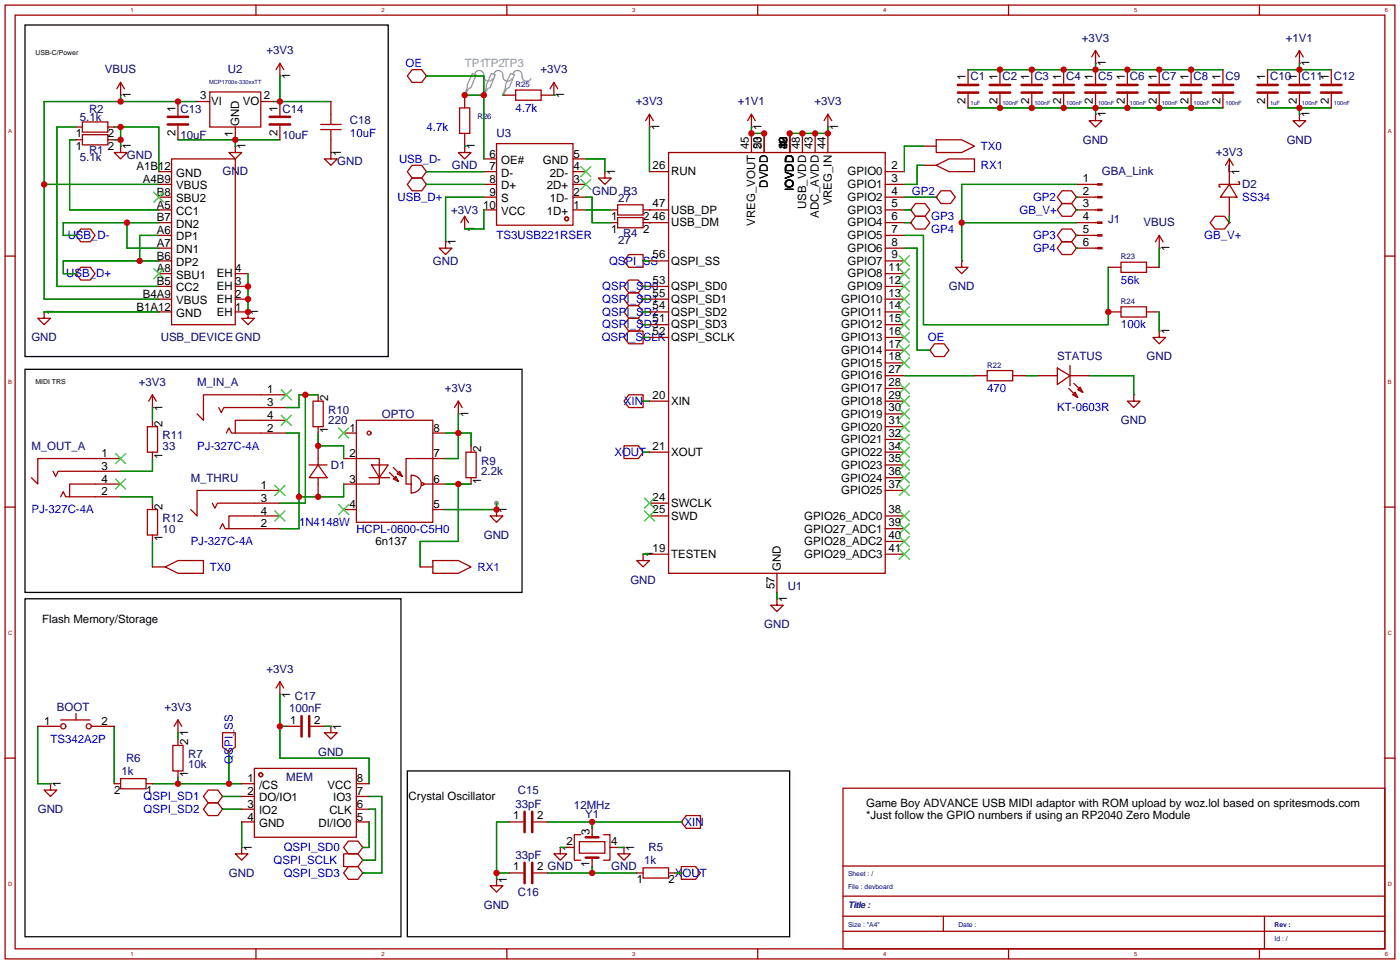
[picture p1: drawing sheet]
<svg xmlns="http://www.w3.org/2000/svg" width="279mm" height="192mm" viewBox="0 0 279 192" stroke-linecap="round" stroke-linejoin="round" font-family="sans-serif">
<circle cx="99" cy="100.2" r=".51" fill="#999"/>
<g fill="none" stroke="#a10000" stroke-width=".25">
<path d="M1 1h277v190h-277zM3 3h273v186h-273zM24 19h.1M24 16.4l-.7 1.3M24 16.4l.8 1.3M24 16.4v2.6M41.8 18.3h10.2v7h-10.2zM51 1v2M55.8 15.1h.1M55.8 12.6v2.5M55.8 12.6l-.8 1.3M55.8 12.6l.7 1.3"/>
<path d="M82.1 13.9h1.9l1 1.2-1 1.3h-1.9l-.9-1.3zM85 15.1h.1M92.6 19v2.5M100.2 19h2.6M101 1v2M102.8 17.9h5.1v2.1h-5.1zM107.9 19h2.5M110.4 19h.1M110.4 16.4l-.8 1.3M110.4 16.4l.8 1.3M110.4 16.4v2.6M151 1v2"/>
<path d="M192.9 13.9v2.8M192.9 18.7v2.8M199.3 13.9v2.8M199.3 18.7v2.8M201 1v2M205.6 13.9v2.8M205.6 18.7v2.8M212 13.9v2.8M212 18.7v2.8M218.3 12.6h.1M218.3 10.1l-.7 1.2M218.3 10.1l.8 1.2"/>
<path d="M218.3 10.1v2.5M218.3 13.9v2.8M218.3 18.7v2.8M224.7 13.9v2.8M224.7 18.7v2.8M231 13.9v2.8M231 18.7v2.8M237.4 13.9v2.8M237.4 18.7v2.8M243.7 13.9v2.8M243.7 18.7v2.8M251 1v2"/>
<path d="M252.6 13.9v2.8M252.6 18.7v2.8M259 12.6h.1M259 10.1l-.8 1.2M259 10.1l.7 1.2M259 10.1v2.5M259 13.9v2.8M259 18.7v2.8M265.3 13.9v2.8M265.3 18.7v2.8M15.1 27.8h1.3M15.1 25.3h1.3"/>
<path d="M16.4 26.8h5.1v2.1h-5.1zM16.4 24.3h5.1v2h-5.1zM21.5 27.8h1.3M21.5 25.3h1.3M24 29.1h.1M24 29.1v1.3h1.3l-1.3 1.3-1.2-1.3h1.2M31.7 34.2h2.5M31.7 36.7h2.5M31.7 39.3h2.5M34.2 31.7h12.7v33h-12.7zM35.5 20.2v2.8M35.5 25.1v2.7"/>
<path d="M39.3 20.2h2.5M46.9 29.1h.1M46.9 29.1v1.3h1.3l-1.3 1.3-1.3-1.3h1.3M46.9 25.3v2.5M52 20.2h2.5M55.8 20.2v2.8M55.8 25.1v2.7M63.9 24.8h4.1M63.9 25.8h4.1M65.9 30.4h.1M65.9 30.4v1.3h1.3l-1.3 1.2-1.2-1.2h1.2M65.9 20.2v4.6"/>
<path d="M65.9 25.8v4.6M82.1 32.9h1.9l1 1.3-1 1.3h-1.9l-.9-1.3zM82.1 35.5h1.9l1 1.2-1 1.3h-1.9l-.9-1.3zM85 34.2h.1M85 36.7h.1M91.6 21.5h2v5.1h-2zM92.6 29.1h.1M92.6 29.1v1.3h1.3l-1.3 1.3-1.3-1.3h1.3M92.6 26.6v2.5M96.4 34.2h2.6M96.4 36.7h2.6M96.4 39.3h2.6"/>
<path d="M96.4 31.7h2.6M99 28.6h15.2v16.3h-15.2zM114.2 34.2h2.5M114.2 36.7h2.5M114.2 39.3h2.5M114.2 31.7h2.5M120.6 34.2h.1M120.6 34.2v1.3h1.2l-1.2 1.2-1.3-1.2h1.3M129.4 25.3h.1M129.4 22.8l-.7 1.2M129.4 22.8l.8 1.2M129.4 22.8v2.5"/>
<path d="M129.4 34.2h3.9M133.3 30.4h43.1v83.8h-43.1zM149.8 25.3h.1M149.8 22.8l-.8 1.2M149.8 22.8l.7 1.2M149.8 22.8v2.5M149.8 26.6v3.8M152.3 26.6v3.8M157.4 26.6v3.8M159.9 26.6v3.8M162.5 26.6v3.8M165 25.3h.1"/>
<path d="M165 22.8l-.8 1.2M165 22.8l.8 1.2M165 22.8v2.5M165 26.6v3.8M176.4 34.2h3.8M176.4 36.7h3.8M176.4 39.3h3.8M184.1 32.9h2.5M184.1 29.1h2.5M186.6 32.9l2.5-1.2h5.1v2.5h-5.1zM186.6 27.8h5.1l2.5 1.3-2.5 1.3h-5.1zM186.6 39.3h.1"/>
<path d="M187.5 38h2l.9 1.3-.9 1.2h-2l-.9-1.2zM211.7 38h1.9l.9 1.3-.9 1.2h-1.9l-1-1.2zM214.5 39.3h.1M214.5 36.7h4.3M214.5 39.3h4.3M218.3 22.8h.1M218.3 22.8v1.2h1.3l-1.3 1.3-1.2-1.3h1.2M218.8 39.1h.8v.3h-.8zM218.8 36.6h.8v.3h-.8zM245 34.2h.1M245 36.7l1.5 2.6h-3.3zM245 36.7h-2v.5h.2"/>
<path d="M245 31.7l-.7 1.2M245 31.7l.8 1.2M245 31.7v5M245 39.3v3.8M246.8 36.2h.2v.5h-2M259 22.8h.1M259 22.8v1.2h1.3l-1.3 1.3-1.3-1.3h1.3M1 51h2M15.1 46.9h.1M15.1 54.5h.1M16.1 45.6h1.9l1 1.3-1 1.3h-1.9l-1-1.3zM16.1 53.2h1.9l1 1.3-1 1.3h-1.9l-1-1.3z"/>
<path d="M31.7 41.8h2.5M31.7 44.4h2.5M31.7 46.9h2.5M31.7 49.4h2.5M31.7 52h2.5M31.7 54.5h2.5M31.7 57.1h2.5M31.7 59.6h2.5M46.9 54.5h2.5M46.9 57.1h2.5M46.9 59.6h2.5M88.8 48.2h.1"/>
<path d="M88.8 48.2v1.2h1.3l-1.3 1.3-1.3-1.3h1.3M92.6 45.6h.1M92.6 43.1l-.7 1.3M92.6 43.1l.8 1.3M92.6 43.1v2.5M96.4 41.8h2.6M114.2 41.8h2.5M121.8 41.8h1.3M121.8 44.4h1.3M123.1 40.8h5.1v2h-5.1zM123.1 43.3h5.1v2.1h-5.1zM125.3 58.3h1.9l1 1.3-1 1.3h-1.9l-.9-1.3z"/>
<path d="M125.3 55.8h1.9l1 1.3-1 1.2h-1.9l-.9-1.2zM125.3 50.7h2.9v2.5h-2.9l-.9-1.2zM128.2 59.6h.1M128.2 57.1h.1M128.2 52h.1M128.2 41.8h5.1M128.2 44.4h5.1M129.4 52h3.9M129.4 57.1h3.9M129.4 59.6h3.9M176.4 41.8h3.8M176.4 44.4h3.8"/>
<path d="M176.4 46.9h3.8M176.4 49.4h3.8M176.4 52h3.8M176.4 54.5h3.8M176.4 57.1h3.8M176.4 59.6h3.8M181.5 41.8h.1M181.5 44.4h.1M182.5 40.5h1.9l.9 1.3-.9 1.3h-1.9l-1-1.3zM182.5 43.1h1.9l.9 1.3-.9 1.2h-1.9l-1-1.2zM191.7 52h.1M191.7 52v1.2h1.2l-1.2 1.3-1.3-1.3h1.3"/>
<path d="M211.7 45.6h1.9l.9 1.3-.9 1.3h-1.9l-1-1.3zM211.7 48.2h1.9l.9 1.2-.9 1.3h-1.9l-1-1.3zM211.7 40.5h1.9l.9 1.3-.9 1.3h-1.9l-1-1.3zM214.5 46.9h.1M214.5 49.4h.1M214.5 41.8h.1M214.5 41.8h4.3M214.5 44.4h4.3M214.5 46.9h4.3M214.5 49.4h4.3M218.8 49.3h.8v.3h-.8zM218.8 46.8h.8v.2h-.8z"/>
<path d="M218.8 44.2h.8v.3h-.8zM218.8 41.7h.8v.2h-.8zM220.9 53.2h2.5M223.4 52.2h5.1v2.1h-5.1zM228.5 53.2h2.5M231 49.4h.1M231 46.9v2.5M231 46.9l-.7 1.3M231 46.9l.8 1.3M242.2 43.1h1.9l.9 1.3-.9 1.2h-1.9l-1-1.2zM245 44.4h.1M276 51h2"/>
<path d="M8.8 62.1h.1M8.8 62.1v1.3h1.3l-1.3 1.3-1.3-1.3h1.3M30.4 78.6l-.8 1.3M30.4 78.6l.7 1.3M30.4 78.6v2.6M31.7 62.1h2.5M46.9 62.1h2.5M49.4 62.1h.1M49.4 62.1v1.3h1.3l-1.3 1.3-1.2-1.3h1.2M57.1 78.6h-16.6v5.1l-1.2-1.2M62.4 79.9h2v5.1h-2zM63.4 78.6v1.3"/>
<path d="M91.3 79.9l-.7 1.3M91.3 79.9l.8 1.3M91.3 79.9v2.6M125.3 65.9h2.9v2.6h-2.9l-.9-1.3zM125.3 78.6h2.9v2.6h-2.9l-.9-1.3zM125.3 60.9h1.9l1 1.2-1 1.3h-1.9l-.9-1.3zM125.3 63.4h1.9l1 1.3-1 1.2h-1.9l-.9-1.2zM128.2 67.2h.1M128.2 79.9h.1M128.2 62.1h.1M128.2 64.7h.1M129.4 62.1h3.9"/>
<path d="M129.4 64.7h3.9M129.4 67.2h3.9M129.4 79.9h3.9M176.4 62.1h3.8M176.4 64.7h3.8M176.4 67.2h3.8M176.4 79.9h3.8M176.4 69.8h3.8M176.4 72.3h3.8M176.4 74.8h3.8M176.4 77.4h3.8M185.3 69.8h.1"/>
<path d="M186.3 68.5h1.9l.9 1.3-.9 1.2h-1.9l-1-1.2zM194.2 74.8h2.6M196.8 73.8h5v2.1h-5zM201.8 74.8h2.6M206.9 74.8h3.8M210.7 73.3l2.6 1.5-2.6 1.8zM213 77.4l1.8 1.8M213.3 74.8h3.8M213.3 72.8v4.1M213.8 78.6l.5-.5 .5 1.1zM214 76.4l1.8 1.7M214.8 77.6l.5-.5 .5 1z"/>
<path d="M220.9 62.1h2.5M223.4 61.1h5.1v2.1h-5.1zM226 78.6h.1M226 78.6v1.3h1.2l-1.2 1.3-1.3-1.3h1.3M228.5 62.1h2.5M231 65.9h.1M231 65.9v1.3h1.3l-1.3 1.3-1.2-1.3h1.2M10.6 93.9l.5 1 .5-1h12.4M12.1 99l.5-1.1 .5 1.1h10.9M24 91.3h-16.5v5.1l-1.2-1.2M24 96.4h-10.1v2.6M29.4 85h2v5.1h-2z"/>
<path d="M30.4 81.2h.1M30.4 83.7v1.3M30.4 90.1v1.2M43.6 81.2l.5 1 .5-1h12.5M45.1 86.3l.5-1.1 .5 1.1h11M55.8 97.7h-16.5v5.1l-1.3-1.3M57.1 83.7h-10.2v2.6M61.6 92.6h3.6M63.4 92.6l1.8 2.6h-3.6zM63.4 85v1.3M63.4 88.8v3.8M63.4 95.2v3.8"/>
<path d="M68.5 91.3h7.1v5.1h-7.1M68.5 86.3h2.5M71 83.7h15.3v20.3h-15.3zM73.6 95.2h4M74.1 92.6h3.3l-1.8 2.6zM77.6 94.1l1.8 1.8M78.4 95.4l.5-.5 .5 1zM78.4 93.1l1.8 1.8M79.2 94.4l.5-.5 .5 1zM81.9 94.6a1.79 1.79 0 0 1 2.1 1.8 1.79 1.79 0 0 1-2 1.8zM84.5 96.4h4.3M86.3 86.3h2.5"/>
<path d="M88.8 91.3h-7.9v5.1h1M91.3 82.5h.1M92.9 90.1h2v5.1h-2zM93.9 88.8v1.3M93.9 95.2v1.2M124.4 88.8h2.8l1 1.3-1 1.2h-2.8zM128.2 90.1h.1M129.4 90.1h3.9M176.4 95.2h3.8M176.4 90.1h3.8M176.4 82.5h3.8M176.4 85h3.8"/>
<path d="M176.4 87.5h3.8M176.4 92.6h3.8M176.4 97.7h3.8M1 101h2M29.4 101.5h2v5.1h-2zM30.4 100.2v1.3M30.4 106.6v1.3M30.4 112.9h2.5M32.9 112.9l2.6-1.2h5v2.5h-5zM42.3 100.2l.5 1.1 .5-1.1h12.5M43.8 105.3l.6-1 .5 1h10.9M55.8 102.8h-10.2v2.5"/>
<path d="M68.5 101.5h2.5M83.7 112.9h2.6M86.3 111.7h5l2.6 1.2-2.6 1.3h-5zM86.3 101.5h2.5M99 101.5h.1M99 101.5v1.3h1.2l-1.2 1.2-1.3-1.2h1.3M128.2 110.4h.1M128.2 110.4v1.3h1.2l-1.2 1.2-1.3-1.2h1.3M129.4 100.2h3.9M129.4 102.8h3.9M129.4 110.4h3.9M154.8 119.3h.1"/>
<path d="M154.8 119.3v1.3h1.3l-1.3 1.2-1.2-1.2h1.2M154.8 114.2v3.8M176.4 102.8h3.8M176.4 110.4h3.8M176.4 105.3h3.8M176.4 107.9h3.8M276 101h2M55.8 138.3h.1M55.8 135.8l-.8 1.3M55.8 135.8l.7 1.3M55.8 135.8v2.5M1 151h2"/>
<path d="M7.5 144.7h4.6M10.1 156.1h.1M10.1 156.1v1.3h1.2l-1.2 1.3-1.3-1.3h1.3M12.1 143.4h5.8M15.1 142.1v1.3M18.2 144.7h4.6M22.8 156.1h1.2M24 155.1h5.1v2h-5.1zM29.1 156.1h1.3M34.4 148.5h2.1v5.1h-2.1zM35.5 146h.1M35.5 143.4l-.8 1.3"/>
<path d="M35.5 143.4l.7 1.3M35.5 143.4v2.6M35.5 147.2v1.3M35.5 153.6v1.2M41.5 157.4h1.9l1 1.3-1 1.2h-1.9l-1-1.2zM41.5 159.9h1.9l1 1.3-1 1.3h-1.9l-1-1.3zM44.4 158.7h.1M44.4 146h2.5v2.8l-1.3 1-1.2-1zM45.6 149.8h.1M48.2 156.1h2.5M48.2 158.7h2.5M50.7 153.1h20.3v13.7h-20.3z"/>
<path d="M57.1 144.7h2.8M61.9 144.7h2.8M65.9 144.7h.1M65.9 144.7v1.3h1.3l-1.3 1.2-1.2-1.2h1.2M71 156.1h2.6M71 158.7h2.6M168 157h108v32h-108zM276 151h2M44.4 161.2h.1M48.2 168.8h.1M48.2 168.8v1.3h1.2l-1.2 1.3-1.3-1.3h1.3M48.2 161.2h2.5"/>
<path d="M48.2 163.7h2.5M68.5 170.1h2.8l1 1.3-1 1.2h-2.8zM69.4 167.5h1.9l1 1.3-1 1.3h-1.9l-.9-1.3zM69.4 172.6h1.9l1 1.3-1 1.3h-1.9l-.9-1.3zM71 161.2h2.6M71 163.7h2.6M72.3 168.8h.1M72.3 171.4h.1M72.3 173.9h.1M99 175.2h.1M99 175.2v1.2h1.2l-1.2 1.3-1.3-1.3h1.3M101.5 163.7h2.8"/>
<path d="M101.5 173.9h2.8M106.3 163.7h2.8M106.3 173.9h2.8M111.7 168.8h.1M111.7 168.8v1.3h1.2l-1.2 1.3-1.3-1.3h1.3M112.9 168.8h1.6M115.5 167.7h5.1v2.3h-5.1zM115.7 166.3h-1.2v5.1h1.2M118 165v1.8M118 170.8v1.8M120.3 166.3h1.3v5.1h-1.3M121.6 168.8h1.5"/>
<path d="M124.4 168.8h.1M124.4 168.8v1.3h1.2l-1.2 1.3-1.3-1.3h1.3M126.9 173.9h1.3M128.2 172.9h5.1v2h-5.1zM133.3 173.9h1.2M135.8 172.6h2.9l.9 1.3-.9 1.3h-2.9zM135.8 173.9h.1M135.8 163.7h.1M136.7 162.5h2.9v2.5h-2.9l-.9-1.3zM168 178.5h108M168 172.5h108M51 189v2"/>
<path d="M101 189v2M151 189v2M168 185.5h108M168 182.5h108M188 182.5v3M201 189v2M251 189v2M252 182.5v6.5"/>
<circle cx="112.9" cy="43.6" r=".38"/>
<circle cx="73.6" cy="86.3" r=".38"/>
<circle cx="84.2" cy="96.4" r=".25"/>
<circle cx="12.6" cy="144.7" r=".51"/>
<circle cx="17.7" cy="144.7" r=".51"/>
<circle cx="52" cy="154.3" r=".38"/>
</g>
<path d="M5 5h72.4v66h-72.4zM5 73.6h99v44.4h-99zM5 119.3h74.9v67.3h-74.9zM81.2 153.6h76.2v33h-76.2z" fill="none" stroke="#000" stroke-width=".25"/>
<g fill="none" stroke="#008700" stroke-width=".25">
<path d="M24 19v1.2M55.8 15.1v5.1M85 15.1h11.4v16.6M92.6 19h3.8M100.2 19h.1M110.4 19h.1M192.9 13.9h50.8M218.3 12.6v1.3M252.6 13.9h12.7M259 12.6v1.3M8.8 36.7h22.9M15.1 25.3h-3.8v31.8h20.4"/>
<path d="M15.1 27.8h-1.2v14h17.8M22.8 25.3h8.9v8.9M22.8 27.8h1.2M24 25.3v3.8M35.5 27.8h20.3M39.3 20.2h-30.5v39.4h22.9M46.9 27.8v1.3M54.5 20.2h11.4M65.9 30.4h.1M85 36.7h11.4M85 34.2h11.4M92.6 29.1h.1"/>
<path d="M96.4 39.3h-7.6v8.9M116.7 39.3h1.3v5.1h3.8M116.7 31.7h3.9v2.5M129.4 25.3v8.9M149.8 25.3v1.3h2.5M165 25.3v1.3h-7.6M180.2 39.3h6.4M184.1 32.9h-1.3v3.8h-2.6M184.1 29.1h-3.9v5.1M192.9 21.5h50.8M214.5 39.3h.1M214.5 36.7h-22.8v15.3"/>
<path d="M218.3 21.5v1.3M245 32.9v1.3M252.6 21.5h12.7M259 21.5v1.3M25.3 44.4v5h6.4M31.7 44.4h-19.1v2.5h2.5M31.7 52h-19.1v2.5h2.5M31.7 46.9h-3.9v5.1M49.4 54.5v7.6M96.4 41.8v3.8h-3.8M116.7 41.8h5.1M128.2 59.6h1.2"/>
<path d="M128.2 52h1.2M128.2 57.1h1.2M129.4 41.8h.1M129.4 44.4h.1M180.2 44.4h1.3M180.2 49.4h2.6v20.4h2.5M180.2 46.9h3.9v17.8h36.8v-11.5M180.2 41.8h1.3M191.7 44.4h22.8M214.5 46.9h.1M214.5 49.4h.1M214.5 41.8h.1"/>
<path d="M231 49.4v3.8M245 43.1v1.3M8.8 62.1h22.9M60.9 78.6v21.6h-5.1M63.4 78.6h-3.8v2.6h-2.5M128.2 62.1h1.2M128.2 64.7h1.2M128.2 79.9h1.2M128.2 67.2h1.2M180.2 74.8h14M204.4 74.8h2.5M217.1 74.8h8.9v3.8"/>
<path d="M231 62.1v3.8M24 99h6.4v1.2M30.4 81.2v2.5M30.4 91.3v2.6h-6.4M57.1 86.3h2.5v19h-3.8M63.4 86.3v2.5h5.1v2.5M68.5 96.4v2.6h-8.9M88.8 96.4h5.1M88.8 86.3h5.1v2.5M91.3 82.5v8.8h-2.5M91.3 96.4v11.5h-7.6v5M128.2 90.1h1.2"/>
<path d="M30.4 107.9v5M99 100.2v1.3h-10.2M128.2 110.4h1.2M154.8 118v1.3M55.8 138.3v12.7h17.8v5.1M7.5 144.7v11.4h2.6M22.8 144.7v11.4M30.4 156.1h17.8M35.5 146v1.2M35.5 154.8v1.3M44.4 158.7h3.8M45.6 149.8v6.3"/>
<path d="M55.8 144.7h1.3M64.7 144.7h1.2M73.6 158.7h2.5v15.2h-3.8M44.4 161.2h3.8M48.2 163.7v5.1M73.6 163.7v5.1h-1.3M73.6 161.2h1.2v10.2h-2.5M99 173.9h2.5M101.5 163.7h-2.5v11.5M109.1 163.7h26.7M109.1 173.9h17.8M111.7 168.8h1.2"/>
<path d="M118 163.7v1.3M118 172.6v1.3M123.1 168.8h1.3M134.5 173.9h1.3"/>
</g>
<g fill="none" stroke="#3c3" stroke-width=".25">
<path d="M30.6 38.3l2.1 2M32.7 38.3l-2.1 2M115.7 35.7l2.1 2.1M115.7 33.2l2.1 2M117.8 35.7l-2.1 2.1M117.8 33.2l-2.1 2M30.6 53.5l2.1 2M32.7 53.5l-2.1 2M179.2 51l2.1 2M179.2 53.5l2.1 2M179.2 56l2.1 2.1M179.2 58.6l2.1 2"/>
<path d="M181.3 51l-2.1 2M181.3 53.5l-2.1 2M181.3 56l-2.1 2.1M181.3 58.6l-2.1 2M56 77.6l2.1 2.1M58.1 77.6l-2.1 2.1M179.2 61.1l2.1 2.1M179.2 63.7l2.1 2M179.2 66.2l2.1 2M179.2 68.7l2.1 2.1M179.2 71.3l2.1 2M179.2 76.4l2.1 2"/>
<path d="M179.2 78.9l2.1 2M181.3 61.1l-2.1 2.1M181.3 63.7l-2.1 2M181.3 66.2l-2.1 2M181.3 68.7l-2.1 2.1M181.3 71.3l-2.1 2M181.3 76.4l-2.1 2M181.3 78.9l-2.1 2M23 90.3l2.1 2.1M23 95.4l2.1 2M25.1 90.3l-2.1 2.1M25.1 95.4l-2.1 2"/>
<path d="M54.8 96.7l2 2M56 82.7l2.1 2M56.8 96.7l-2 2M58.1 82.7l-2.1 2M67.5 85.2l2 2.1M69.5 85.2l-2 2.1M128.4 99.2l2.1 2.1M130.5 99.2l-2.1 2.1M179.2 81.4l2.1 2.1M179.2 84l2.1 2M179.2 86.5l2.1 2.1M179.2 89.1l2.1 2"/>
<path d="M179.2 91.6l2.1 2M179.2 94.1l2.1 2.1M179.2 96.7l2.1 2M181.3 81.4l-2.1 2.1M181.3 84l-2.1 2M181.3 86.5l-2.1 2.1M181.3 89.1l-2.1 2M181.3 91.6l-2.1 2M181.3 94.1l-2.1 2.1M181.3 96.7l-2.1 2M54.8 101.8l2 2M56.8 101.8l-2 2"/>
<path d="M67.5 100.5l2 2M69.5 100.5l-2 2M128.4 101.8l2.1 2M130.5 101.8l-2.1 2M179.2 101.8l2.1 2M179.2 104.3l2.1 2M179.2 106.8l2.1 2.1M179.2 109.4l2.1 2M181.3 101.8l-2.1 2M181.3 104.3l-2.1 2M181.3 106.8l-2.1 2.1M181.3 109.4l-2.1 2"/>
</g>
<g fill="none" stroke="#a10000" stroke-width=".51">
<path d="M190.9 16.9h4.1M190.9 18.4h4.1M197.3 16.9h4M197.3 18.4h4M203.6 16.9h4.1M203.6 18.4h4.1M210 16.9h4M210 18.4h4M216.3 16.9h4.1M216.3 18.4h4.1M222.7 16.9h4M222.7 18.4h4"/>
<path d="M229 16.9h4.1M229 18.4h4.1M235.4 16.9h4M235.4 18.4h4M241.7 16.9h4.1M241.7 18.4h4.1M250.6 16.9h4.1M250.6 18.4h4.1M257 16.9h4M257 18.4h4M263.3 16.9h4.1M263.3 18.4h4.1"/>
<path d="M33.4 23.3h4.1M33.4 24.8h4.1M53.8 23.3h4M53.8 24.8h4M60.1 142.7v4M61.6 142.7v4M104.6 161.7v4.1M104.6 171.9v4M106.1 161.7v4.1M106.1 171.9v4M116.7 170.8h2.6M116.7 166.8h2.6"/>
</g>
<path d="M92.6 18.7v.3M94.1 14.6l.8 .3-1 2.5-.5 .3-.8 1.3 .5-1.6v-.5zM94.6 14.6a.93 .93 0 0 1 1.2-.5 .93 .93 0 0 1 .6 1 .94 .94 0 0 0 .7 1 .94 .94 0 0 0 1.1-.4M96.4 18.7v.3M98 14.6l.7 .3-1 2.5-.5 .3-.8 1.3 .5-1.6v-.5zM98.5 14.6a.93 .93 0 0 1 1.1-.5 .93 .93 0 0 1 .6 1 .94 .94 0 0 0 .7 1 .94 .94 0 0 0 1.1-.4M100.2 18.7v.3M101.8 14.6l.7 .3-1 2.5-.5 .3-.8 1.3 .5-1.6v-.5zM102.3 14.6a.93 .93 0 0 1 1.1-.5 .93 .93 0 0 1 .6 1 .94 .94 0 0 0 .7 1 .94 .94 0 0 0 1.1-.4" fill="none" stroke="#999" stroke-width=".25"/>
<g fill="#c00">
<circle cx="25.3" cy="44.4" r=".63"/>
<circle cx="199.3" cy="13.9" r=".63"/>
<circle cx="205.6" cy="13.9" r=".63"/>
<circle cx="212" cy="13.9" r=".63"/>
<circle cx="224.7" cy="13.9" r=".63"/>
<circle cx="231" cy="13.9" r=".63"/>
<circle cx="237.4" cy="13.9" r=".63"/>
<circle cx="218.3" cy="13.9" r=".63"/>
<circle cx="99" cy="173.9" r=".63"/>
<circle cx="237.4" cy="21.5" r=".63"/>
<circle cx="224.7" cy="21.5" r=".63"/>
<circle cx="231" cy="21.5" r=".63"/>
<circle cx="218.3" cy="21.5" r=".63"/>
<circle cx="212" cy="21.5" r=".63"/>
<circle cx="199.3" cy="21.5" r=".63"/>
<circle cx="205.6" cy="21.5" r=".63"/>
<circle cx="259" cy="21.5" r=".63"/>
<circle cx="24" cy="25.3" r=".63"/>
<circle cx="24" cy="27.8" r=".63"/>
<circle cx="165" cy="26.6" r=".63"/>
<circle cx="157.4" cy="26.6" r=".63"/>
<circle cx="159.9" cy="26.6" r=".63"/>
<circle cx="162.5" cy="26.6" r=".63"/>
<circle cx="118" cy="173.9" r=".63"/>
<circle cx="118" cy="163.7" r=".63"/>
<circle cx="35.5" cy="156.1" r=".63"/>
<circle cx="45.6" cy="156.1" r=".63"/>
<circle cx="55.8" cy="20.2" r=".63"/>
<circle cx="35.5" cy="20.2" r=".63"/>
<circle cx="24" cy="20.2" r=".63"/>
<circle cx="8.8" cy="36.7" r=".63"/>
<circle cx="27.8" cy="52" r=".63"/>
<circle cx="55.8" cy="144.7" r=".63"/>
<circle cx="259" cy="13.9" r=".63"/>
<circle cx="149.8" cy="26.6" r=".63"/>
<circle cx="152.3" cy="26.6" r=".63"/>
<circle cx="46.9" cy="27.8" r=".63"/>
<circle cx="99" cy="101.5" r=".63"/>
<circle cx="91.3" cy="96.4" r=".63"/>
<circle cx="91.3" cy="86.3" r=".63"/>
<circle cx="63.4" cy="88.8" r=".63"/>
<circle cx="60.9" cy="78.6" r=".63"/>
<circle cx="59.6" cy="99" r=".63"/>
<circle cx="63.4" cy="99" r=".63"/>
<circle cx="49.4" cy="62.1" r=".63"/>
<circle cx="49.4" cy="59.6" r=".63"/>
<circle cx="49.4" cy="57.1" r=".63"/>
<circle cx="220.9" cy="62.1" r=".63"/>
<circle cx="96.4" cy="19" r=".63"/>
<circle cx="92.6" cy="19" r=".63"/>
<circle cx="191.7" cy="44.4" r=".63"/>
</g>
<g font-size="2.3" fill="#000080">
<text x="53.1" y="10.8">+3V3</text>
<text x="215.6" y="8.3">+3V3</text>
<text x="256.3" y="8.3">+1V1</text>
<text x="20.9" y="14.6">VBUS</text>
<text x="45.4" y="14.6">U2</text>
<text x="107.7" y="14.6">+3V3</text>
<text x="193.5" y="15.9">C1</text>
<text x="199.8" y="15.9">C2</text>
<text x="206.2" y="15.9">C3</text>
<text x="212.5" y="15.9">C4</text>
<text x="218.9" y="15.9">C5</text>
<text x="225.2" y="15.9">C6</text>
<text x="231.6" y="15.9">C7</text>
<text x="237.9" y="15.9">C8</text>
<text x="244.3" y="15.9">C9</text>
<text x="253.1" y="15.9">C10</text>
<text x="259.5" y="15.9">C11</text>
<text x="265.8" y="15.9">C12</text>
<text x="17.7" y="22.5">R2</text>
<text x="36" y="22.5">C13</text>
<text x="56.3" y="22.5">C14</text>
<text x="126.7" y="21">+3V3</text>
<text x="147.1" y="21">+1V1</text>
<text x="162.3" y="21">+3V3</text>
<text x="15.9" y="24">5.1k</text>
<text x="36" y="27.6">10uF</text>
<text x="56.3" y="27.6">10uF</text>
<text x="69.8" y="24.8">C18</text>
<text x="99" y="27.3">U3</text>
<text x="215.8" y="28.6">GND</text>
<text x="256.4" y="28.6">GND</text>
<text x="15.9" y="32.2">5.1k</text>
<text x="17.7" y="30.6">R1</text>
<text x="25.3" y="31.7">GND</text>
<text x="44.4" y="35">GND</text>
<text x="67.2" y="32.9">GND</text>
<text x="90.1" y="33.7">GND</text>
<text x="219.6" y="35">GBA_Link</text>
<text x="242.3" y="31.1">+3V3</text>
<text x="118" y="38.8">GND R3</text>
<text x="123.2" y="40.3">27</text>
<text x="247.6" y="37.5">D2</text>
<text x="89.9" y="42.6">+3V3</text>
<text x="124.2" y="47.1">R4</text>
<text x="220.9" y="44.5">J1</text>
<text x="227.9" y="45.1">VBUS</text>
<text x="86.3" y="52.7">GND</text>
<text x="123.2" y="48.7">27</text>
<text x="189.1" y="57.8">GND</text>
<text x="6.3" y="68">GND</text>
<text x="32" y="68">USB_DEVICEGND</text>
<text x="210.7" y="71.8">STATUS</text>
<text x="228.5" y="71.8">GND</text>
<text x="27.7" y="76.9">+3V3</text>
<text x="39.3" y="76.9">M_IN_A</text>
<text x="65.4" y="82.5">R10</text>
<text x="76.1" y="83.2">OPTO</text>
<text x="88.6" y="78.1">+3V3</text>
<text x="6.3" y="89.6">M_OUT_A</text>
<text x="32.4" y="87.5">R11</text>
<text x="32.4" y="89.6">33</text>
<text x="65.4" y="84.5">220</text>
<text x="223.4" y="84.5">GND</text>
<text x="38" y="95.9">M_THRU</text>
<text x="65.9" y="93.4">D1</text>
<text x="95.9" y="92.6">R9</text>
<text x="95.9" y="94.6">2.2k</text>
<text x="32.4" y="104">R12</text>
<text x="32.4" y="106.1">10</text>
<text x="96.4" y="107.3">GND</text>
<text x="125.6" y="116.2">GND</text>
<text x="157" y="117.5">U1</text>
<text x="152.3" y="125.1">GND</text>
<text x="53.1" y="134">+3V3</text>
<text x="11.3" y="141.6">BOOT</text>
<text x="32.8" y="141.6">+3V3</text>
<text x="57.6" y="141.9">100nF</text>
<text x="58.8" y="139.4">C17</text>
<text x="24.2" y="154.3">1k</text>
<text x="25.1" y="151.8">R6</text>
<text x="37.5" y="151">R7</text>
<text x="37.5" y="153.1">10k</text>
<text x="57.1" y="155.6">MEM</text>
<text x="63.4" y="150.5">GND</text>
<text x="7.5" y="162">GND</text>
<text x="102.7" y="160.9">33pF</text>
<text x="103.2" y="158.1">C15</text>
<text x="114.4" y="161.2">12MHz</text>
<text x="116.6" y="163">Y1</text>
<text x="102.7" y="171.1">33pF</text>
<text x="121.8" y="173.4">GND</text>
<text x="128.4" y="172.1">1k</text>
<text x="129.3" y="169.6">R5</text>
<text x="45.6" y="174.7">GND</text>
<text x="103.2" y="178.5">C16</text>
<text x="96.4" y="181">GND</text>
</g>
<g font-size="2.3">
<text x="57.8" y="15.8" transform="rotate(-90 57.8 15.8)">1</text>
<text x="192.4" y="15.9" transform="rotate(-90 192.4 15.9)">1</text>
<text x="198.8" y="15.9" transform="rotate(-90 198.8 15.9)">1</text>
<text x="205.1" y="15.9" transform="rotate(-90 205.1 15.9)">1</text>
<text x="211.5" y="15.9" transform="rotate(-90 211.5 15.9)">1</text>
<text x="217.8" y="15.9" transform="rotate(-90 217.8 15.9)">1</text>
<text x="220.4" y="13.2" transform="rotate(-90 220.4 13.2)">1</text>
<text x="224.2" y="15.9" transform="rotate(-90 224.2 15.9)">1</text>
<text x="230.5" y="15.9" transform="rotate(-90 230.5 15.9)">1</text>
<text x="236.9" y="15.9" transform="rotate(-90 236.9 15.9)">1</text>
<text x="243.2" y="15.9" transform="rotate(-90 243.2 15.9)">1</text>
<text x="252.1" y="15.9" transform="rotate(-90 252.1 15.9)">1</text>
<text x="258.5" y="15.9" transform="rotate(-90 258.5 15.9)">1</text>
<text x="261" y="13.2" transform="rotate(-90 261 13.2)">1</text>
<text x="264.8" y="15.9" transform="rotate(-90 264.8 15.9)">1</text>
<text x="26.1" y="19.6" transform="rotate(-90 26.1 19.6)">1</text>
<text x="35" y="22.3" transform="rotate(-90 35 22.3)">1</text>
<text x="39.9" y="19.7">3</text>
<text x="42.1" y="21">VI</text>
<text x="48.4" y="21">VO</text>
<text x="52.6" y="19.7">2</text>
<text x="55.3" y="22.3" transform="rotate(-90 55.3 22.3)">1</text>
<text x="112.4" y="19.6" transform="rotate(-90 112.4 19.6)">1</text>
<text x="192.4" y="20.7" transform="rotate(-90 192.4 20.7)">2</text>
<text x="198.8" y="20.7" transform="rotate(-90 198.8 20.7)">2</text>
<text x="205.1" y="20.7" transform="rotate(-90 205.1 20.7)">2</text>
<text x="211.5" y="20.7" transform="rotate(-90 211.5 20.7)">2</text>
<text x="217.8" y="20.7" transform="rotate(-90 217.8 20.7)">2</text>
<text x="220.4" y="23.4" transform="rotate(-90 220.4 23.4)">1</text>
<text x="224.2" y="20.7" transform="rotate(-90 224.2 20.7)">2</text>
<text x="230.5" y="20.7" transform="rotate(-90 230.5 20.7)">2</text>
<text x="236.9" y="20.7" transform="rotate(-90 236.9 20.7)">2</text>
<text x="243.2" y="20.7" transform="rotate(-90 243.2 20.7)">2</text>
<text x="252.1" y="20.7" transform="rotate(-90 252.1 20.7)">2</text>
<text x="258.5" y="20.7" transform="rotate(-90 258.5 20.7)">2</text>
<text x="261" y="23.4" transform="rotate(-90 261 23.4)">1</text>
<text x="264.8" y="20.7" transform="rotate(-90 264.8 20.7)">2</text>
<text x="15.1" y="29.9">1</text>
<text x="15.1" y="27.3">1</text>
<text x="21.5" y="29.9">2</text>
<text x="21.5" y="27.3">2</text>
<text x="26.1" y="29.7" transform="rotate(-90 26.1 29.7)">1</text>
<text x="35" y="27.1" transform="rotate(-90 35 27.1)">2</text>
<text x="46.4" y="27.2" transform="rotate(-90 46.4 27.2)">1</text>
<text x="47.7" y="25.1" transform="rotate(-90 47.7 25.1)">GND</text>
<text x="48.9" y="29.7" transform="rotate(-90 48.9 29.7)">1</text>
<text x="55.3" y="27.1" transform="rotate(-90 55.3 27.1)">2</text>
<text x="94.6" y="29.7" transform="rotate(-90 94.6 29.7)">1</text>
<text x="131.5" y="25.9" transform="rotate(-90 131.5 25.9)">1</text>
<text x="149.3" y="29.7" transform="rotate(-90 149.3 29.7)">45</text>
<text x="151.8" y="29.7" transform="rotate(-90 151.8 29.7)">23</text>
<text x="151.8" y="29.7" transform="rotate(-90 151.8 29.7)">50</text>
<text x="151.8" y="25.9" transform="rotate(-90 151.8 25.9)">1</text>
<text x="156.9" y="29.7" transform="rotate(-90 156.9 29.7)">10</text>
<text x="156.9" y="29.7" transform="rotate(-90 156.9 29.7)">22</text>
<text x="156.9" y="29.7" transform="rotate(-90 156.9 29.7)">33</text>
<text x="156.9" y="29.7" transform="rotate(-90 156.9 29.7)">419</text>
<text x="159.4" y="29.7" transform="rotate(-90 159.4 29.7)">48</text>
<text x="162" y="29.7" transform="rotate(-90 162 29.7)">43</text>
<text x="164.5" y="29.7" transform="rotate(-90 164.5 29.7)">44</text>
<text x="167" y="25.9" transform="rotate(-90 167 25.9)">1</text>
<text x="27.2" y="33.9">A1B12</text>
<text x="35.1" y="35.2">GND</text>
<text x="68" y="31" transform="rotate(-90 68 31)">1</text>
<text x="97.6" y="31.4">6</text>
<text x="97.6" y="33.9">7</text>
<text x="99.9" y="32.6">OE#</text>
<text x="99.9" y="35.2">D-</text>
<text x="108.2" y="32.6">GND</text>
<text x="109.6" y="35.2">2D-</text>
<text x="114.3" y="33.9">4</text>
<text x="114.3" y="31.4">5</text>
<text x="122.6" y="34.8" transform="rotate(-90 122.6 34.8)">1</text>
<text x="130.1" y="33.7">26</text>
<text x="133.8" y="35">RUN</text>
<text x="168.9" y="35">GPIO0</text>
<text x="177.7" y="33.7">2</text>
<text x="247" y="34.8" transform="rotate(-90 247 34.8)">1</text>
<text x="28.5" y="36.5">A4B9</text>
<text x="31.3" y="39">B8</text>
<text x="31.3" y="41.5">A5</text>
<text x="35.1" y="37.7">VBUS</text>
<text x="35.1" y="40.3">SBU2</text>
<text x="96.3" y="41.5">10</text>
<text x="97.6" y="36.5">8</text>
<text x="97.6" y="39">9</text>
<text x="99.9" y="37.7">D+</text>
<text x="99.9" y="40.3">S</text>
<text x="109" y="37.7">2D+</text>
<text x="109.6" y="40.3">1D-</text>
<text x="114.3" y="41.5">1</text>
<text x="114.3" y="39">2</text>
<text x="114.3" y="36.5">3</text>
<text x="130.1" y="41.3">47</text>
<text x="153.1" y="37.4" transform="rotate(-90 153.1 37.4)">DVDD</text>
<text x="158.1" y="38.1" transform="rotate(-90 158.1 38.1)">IOVDD</text>
<text x="160.7" y="41.7" transform="rotate(-90 160.7 41.7)">USB_VDD</text>
<text x="165.8" y="40.9" transform="rotate(-90 165.8 40.9)">VREG_IN</text>
<text x="168.9" y="37.5">GPIO1</text>
<text x="168.9" y="40">GPIO2</text>
<text x="177.7" y="36.2">3</text>
<text x="177.7" y="38.8">4</text>
<text x="177.7" y="41.3">5</text>
<text x="215.8" y="36.2">1</text>
<text x="215.8" y="38.8">2</text>
<text x="215.8" y="41.3">3</text>
<text x="31.3" y="44.1">B7</text>
<text x="31.3" y="46.6">A6</text>
<text x="35.1" y="42.8">CC1</text>
<text x="35.1" y="45.3">DN2</text>
<text x="35.1" y="47.9">DP1</text>
<text x="94.6" y="46.3" transform="rotate(-90 94.6 46.3)">1</text>
<text x="99.9" y="42.8">VCC</text>
<text x="109" y="42.8">1D+</text>
<text x="121.8" y="43.8">1</text>
<text x="121.8" y="46.4">1</text>
<text x="128.2" y="43.8">2</text>
<text x="128.2" y="46.4">2</text>
<text x="130.1" y="43.8">46</text>
<text x="133.8" y="42.6">USB_DP</text>
<text x="133.8" y="45.1">USB_DM</text>
<text x="150.5" y="45" transform="rotate(-90 150.5 45)">VREG_VOUT</text>
<text x="163.2" y="43.3" transform="rotate(-90 163.2 43.3)">ADC_AVDD</text>
<text x="168.9" y="42.6">GPIO3</text>
<text x="168.9" y="45.1">GPIO4</text>
<text x="168.9" y="47.7">GPIO5</text>
<text x="177.7" y="43.8">6</text>
<text x="177.7" y="46.4">7</text>
<text x="215.8" y="43.8">4</text>
<text x="215.8" y="46.4">5</text>
<text x="31.3" y="49.2">A7</text>
<text x="31.3" y="51.7">B6</text>
<text x="35.1" y="50.4">DN1</text>
<text x="35.1" y="53">DP2</text>
<text x="90.8" y="48.8" transform="rotate(-90 90.8 48.8)">1</text>
<text x="130.1" y="51.5">56</text>
<text x="133.8" y="52.7">QSPI_SS</text>
<text x="168.9" y="50.2">GPIO6</text>
<text x="168.9" y="52.7">GPIO7</text>
<text x="177.7" y="48.9">8</text>
<text x="177.7" y="51.5">9</text>
<text x="215.8" y="48.9">6</text>
<text x="233.1" y="50.1" transform="rotate(-90 233.1 50.1)">1</text>
<text x="28.5" y="59.3">B4A9</text>
<text x="31.3" y="54.2">A8</text>
<text x="31.3" y="56.8">B5</text>
<text x="35.1" y="55.5">SBU1</text>
<text x="35.1" y="58">CC2</text>
<text x="43.2" y="55.3">EH</text>
<text x="43.2" y="57.8">EH</text>
<text x="46.9" y="54.2">4</text>
<text x="46.9" y="56.8">3</text>
<text x="46.9" y="59.3">2</text>
<text x="130.1" y="56.5">53</text>
<text x="130.1" y="59.1">55</text>
<text x="133.8" y="57.8">QSPI_SD0</text>
<text x="168.9" y="55.3">GPIO8</text>
<text x="168.9" y="57.8">GPIO9</text>
<text x="177.1" y="54">11</text>
<text x="177.1" y="56.5">12</text>
<text x="177.1" y="59.1">13</text>
<text x="10.8" y="62.8" transform="rotate(-90 10.8 62.8)">1</text>
<text x="27.2" y="61.9">B1A12</text>
<text x="35.1" y="60.6">VBUS</text>
<text x="35.1" y="63.1">GND</text>
<text x="43.2" y="60.3">EH</text>
<text x="43.2" y="62.9">EH</text>
<text x="46.9" y="61.9">1</text>
<text x="51.5" y="62.8" transform="rotate(-90 51.5 62.8)">1</text>
<text x="130.1" y="61.6">54</text>
<text x="130.1" y="64.2">51</text>
<text x="133.8" y="60.4">QSPI_SD1</text>
<text x="133.8" y="62.9">QSPI_SD2</text>
<text x="133.8" y="65.4">QSPI_SD3</text>
<text x="167.7" y="60.4">GPIO10</text>
<text x="167.7" y="62.9">GPIO11</text>
<text x="167.7" y="65.4">GPIO12</text>
<text x="177.1" y="61.6">14</text>
<text x="177.1" y="64.2">15</text>
<text x="130.1" y="66.7">52</text>
<text x="133.8" y="68">QSPI_SCLK</text>
<text x="167.7" y="68">GPIO13</text>
<text x="167.7" y="70.5">GPIO14</text>
<text x="177.1" y="66.7">16</text>
<text x="177.1" y="69.2">17</text>
<text x="177.1" y="71.8">18</text>
<text x="233.1" y="66.6" transform="rotate(-90 233.1 66.6)">1</text>
<text x="167.7" y="73.1">GPIO15</text>
<text x="167.7" y="75.6">GPIO16</text>
<text x="177.1" y="74.3">27</text>
<text x="177.1" y="76.9">28</text>
<text x="32.4" y="81.8" transform="rotate(-90 32.4 81.8)">1</text>
<text x="53.2" y="78.4">1</text>
<text x="53.2" y="83.4">4</text>
<text x="53.2" y="80.9">3</text>
<text x="65.4" y="79.9" transform="rotate(-90 65.4 79.9)">2</text>
<text x="93.4" y="83.1" transform="rotate(-90 93.4 83.1)">1</text>
<text x="130.1" y="79.4">20</text>
<text x="133.8" y="80.7">XIN</text>
<text x="167.7" y="78.1">GPIO17</text>
<text x="167.7" y="80.7">GPIO18</text>
<text x="167.7" y="83.2">GPIO19</text>
<text x="177.1" y="79.4">29</text>
<text x="177.1" y="81.9">30</text>
<text x="32.4" y="85" transform="rotate(-90 32.4 85)">2</text>
<text x="53.2" y="86">2</text>
<text x="65.4" y="86.3" transform="rotate(-90 65.4 86.3)">1</text>
<text x="69.6" y="86">1</text>
<text x="86.4" y="86">8</text>
<text x="130.1" y="89.6">21</text>
<text x="167.7" y="85.8">GPIO20</text>
<text x="167.7" y="88.3">GPIO21</text>
<text x="177.1" y="84.5">31</text>
<text x="177.1" y="87">32</text>
<text x="177.1" y="89.6">34</text>
<text x="20.2" y="91.1">1</text>
<text x="20.2" y="93.6">3</text>
<text x="32.4" y="91.3" transform="rotate(-90 32.4 91.3)">1</text>
<text x="69.6" y="91.1">2</text>
<text x="86.4" y="91.1">7</text>
<text x="95.9" y="90.1" transform="rotate(-90 95.9 90.1)">2</text>
<text x="133.8" y="90.8">XOUT</text>
<text x="167.7" y="90.8">GPIO22</text>
<text x="167.7" y="93.4">GPIO23</text>
<text x="167.7" y="95.9">GPIO24</text>
<text x="177.1" y="92.1">35</text>
<text x="177.1" y="94.6">36</text>
<text x="20.2" y="96.1">4</text>
<text x="20.2" y="98.7">2</text>
<text x="32.4" y="101.5" transform="rotate(-90 32.4 101.5)">2</text>
<text x="52" y="97.4">1</text>
<text x="52" y="100">3</text>
<text x="69.6" y="101.2">4</text>
<text x="69.6" y="96.1">3</text>
<text x="86.4" y="96.1">6</text>
<text x="86.4" y="101.2">5</text>
<text x="95.9" y="96.4" transform="rotate(-90 95.9 96.4)">1</text>
<text x="130.1" y="99.7">24</text>
<text x="133.8" y="101">SWCLK</text>
<text x="167.7" y="98.5">GPIO25</text>
<text x="177.1" y="97.2">37</text>
<text x="32.4" y="107.9" transform="rotate(-90 32.4 107.9)">1</text>
<text x="52" y="102.5">4</text>
<text x="52" y="105">2</text>
<text x="101" y="102.1" transform="rotate(-90 101 102.1)">1</text>
<text x="130.1" y="102.3">25</text>
<text x="133.8" y="103.5">SWD</text>
<text x="160.3" y="103.5">GPIO26_ADC0</text>
<text x="160.3" y="106.1">GPIO27_ADC1</text>
<text x="177.1" y="102.3">38</text>
<text x="177.1" y="104.8">39</text>
<text x="177.1" y="107.3">40</text>
<text x="74.8" y="108.6">6n137</text>
<text x="130.1" y="109.9">19</text>
<text x="130.2" y="111" transform="rotate(-90 130.2 111)">1</text>
<text x="133.8" y="111.2">TESTEN</text>
<text x="155.6" y="113.7" transform="rotate(-90 155.6 113.7)">GND</text>
<text x="160.3" y="108.6">GPIO28_ADC2</text>
<text x="160.3" y="111.2">GPIO29_ADC3</text>
<text x="177.1" y="109.9">41</text>
<text x="154.3" y="117.4" transform="rotate(-90 154.3 117.4)">57</text>
<text x="156.9" y="119.9" transform="rotate(-90 156.9 119.9)">1</text>
<text x="8.4" y="124.1">Flash Memory/Storage</text>
<text x="57.8" y="139" transform="rotate(-90 57.8 139)">1</text>
<text x="8.8" y="144.4">1</text>
<text x="20.2" y="144.4">2</text>
<text x="37.5" y="148.5" transform="rotate(-90 37.5 148.5)">2</text>
<text x="37.5" y="146.6" transform="rotate(-90 37.5 146.6)">1</text>
<text x="57.8" y="144.2">1</text>
<text x="62.6" y="144.2">2</text>
<text x="68" y="145.3" transform="rotate(-90 68 145.3)">1</text>
<text x="37.5" y="154.8" transform="rotate(-90 37.5 154.8)">1</text>
<text x="49.3" y="155.8">1</text>
<text x="71.2" y="155.8">8</text>
<text x="12.1" y="156.7" transform="rotate(-90 12.1 156.7)">1</text>
<text x="22.8" y="158.1">2</text>
<text x="29.1" y="158.1">1</text>
<text x="49.3" y="158.4">2</text>
<text x="49.3" y="160.9">3</text>
<text x="51.6" y="157.1">/CS</text>
<text x="51.6" y="159.6">DO/IO1</text>
<text x="65.3" y="157.1">VCC</text>
<text x="66.4" y="159.6">IO3</text>
<text x="71.2" y="160.9">6</text>
<text x="71.2" y="158.4">7</text>
<text x="81.4" y="159.4">Crystal Oscillator</text>
<text x="172.6" y="160.7">Game Boy ADVANCE USB MIDI adaptor with ROM upload by woz.lol based on spritesmods.com</text>
<text x="49.3" y="163.5">4</text>
<text x="51.6" y="162.2">IO2</text>
<text x="51.6" y="164.7">GND</text>
<text x="63.5" y="164.7">DI/IO0</text>
<text x="65.6" y="162.2">CLK</text>
<text x="71.2" y="163.5">5</text>
<text x="102.3" y="163.2">1</text>
<text x="107.1" y="163.2">2</text>
<text x="117.5" y="166.3" transform="rotate(-90 117.5 166.3)">3</text>
<text x="172.6" y="163.2">*Just follow the GPIO numbers if using an RP2040 Zero Module</text>
<text x="50.2" y="169.4" transform="rotate(-90 50.2 169.4)">1</text>
<text x="102.3" y="173.4">1</text>
<text x="107.1" y="173.4">2 GND</text>
<text x="112.9" y="168.3">2</text>
<text x="113.7" y="169.4" transform="rotate(-90 113.7 169.4)">1</text>
<text x="117.5" y="172.6" transform="rotate(-90 117.5 172.6)">1</text>
<text x="121.8" y="168.3">4</text>
<text x="126.4" y="169.4" transform="rotate(-90 126.4 169.4)">1</text>
<text x="101" y="175.8" transform="rotate(-90 101 175.8)">1</text>
<text x="126.9" y="175.9">1</text>
<text x="133.3" y="175.9">2</text>
</g>
<g font-size="2.3" fill="#00f">
<text x="80.8" y="13.4">OE</text>
<text x="102.8" y="22.3">4.7k</text>
<text x="69.8" y="27.3">10uF</text>
<text x="85" y="26.1">4.7k</text>
<text x="195.5" y="29.9">TX0</text>
<text x="79.5" y="32.4">USB_D-</text>
<text x="195.5" y="33.7">RX1</text>
<text x="79.2" y="40">USB_D+</text>
<text x="181.8" y="38.8">GP2</text>
<text x="205.9" y="40">GP2</text>
<text x="247.6" y="40">SS34</text>
<text x="13.5" y="47.7">USB_D-</text>
<text x="99" y="47.7">TS3USB221RSER</text>
<text x="185.6" y="43.8">GP3</text>
<text x="185.6" y="46.4">GP4</text>
<text x="203.2" y="42.6">GB_V+</text>
<text x="205.9" y="47.7">GP3</text>
<text x="240" y="47.7">GB_V+</text>
<text x="121.4" y="52.7">QSPI_SS</text>
<text x="205.9" y="50.2">GP4</text>
<text x="13.2" y="55.3">USB_D+</text>
<text x="120" y="57.8">QSPI_SD0</text>
<text x="223.4" y="56.5">56k</text>
<text x="120" y="60.4">QSPI_SD1</text>
<text x="120" y="62.9">QSPI_SD2</text>
<text x="120" y="65.4">QSPI_SD3</text>
<text x="223.4" y="65.4">100k</text>
<text x="119.9" y="68">QSPI_SCLK</text>
<text x="184.9" y="68">OE</text>
<text x="124.4" y="80.7">XIN</text>
<text x="196.8" y="78.1">470</text>
<text x="210.7" y="81.9">KT-0603R</text>
<text x="39.3" y="89.6">PJ-327C-4A</text>
<text x="122.5" y="90.8">XOUT</text>
<text x="6.3" y="102.3">PJ-327C-4A</text>
<text x="59.6" y="104.8">1N4148W</text>
<text x="71" y="106.1">HCPL-0600-C5H0</text>
<text x="38" y="108.6">PJ-327C-4A</text>
<text x="41.8" y="113.7">TX0</text>
<text x="95.2" y="113.7">RX1</text>
<text x="10.1" y="148">TS342A2P</text>
<text x="46.4" y="152.1" transform="rotate(-90 46.4 152.1)">QSPI_SS</text>
<text x="28.6" y="159.4">QSPI_SD1</text>
<text x="28.6" y="162">QSPI_SD2</text>
<text x="136.4" y="164.5">XIN</text>
<text x="54.5" y="172.1">QSPI_SCLK</text>
<text x="56.5" y="169.6">QSPI_SD0</text>
<text x="56.5" y="174.7">QSPI_SD3</text>
<text x="134.5" y="174.7">XOUT</text>
</g>
<text font-size="2.3" fill="#999" x="92.6" y="13.4">TP1TP2TP3</text>
<text font-size="1.8" fill="#000080" x="169" y="180.9">Title :</text>
<g font-size="1.5" fill="#000080">
<text x="102.8" y="17.3">R25</text>
<text x="95.2" y="23.7">R26</text>
<text x="223.4" y="51.6">R23</text>
<text x="223.4" y="60.5">R24</text>
<text x="196.8" y="73.2">R22</text>
</g>
<g font-size="1.4">
<text x="7.1" y="11">USB-C/Power</text>
<text x="7.1" y="76.6">MIDI TRS</text>
</g>
<g font-size="1.3" fill="#000080">
<text x="169" y="177.2">File : devboard</text>
<text x="169" y="174.5">Sheet : /</text>
<text x="169" y="184.6">Size : &quot;A4&quot;</text>
<text x="191" y="184.6">Date :</text>
<text x="254" y="184.6">Rev :</text>
<text x="254" y="187.4">Id : /</text>
</g>
<g font-size="1.2" fill="#a00000">
<text x="26" y="2.4">1</text>
<text x="76" y="2.4">2</text>
<text x="126" y="2.4">3</text>
<text x="176" y="2.4">4</text>
<text x="226" y="2.4">5</text>
<text x="276" y="2.4">6</text>
<text x="1.6" y="26.4">A</text>
<text x="276.6" y="26.4">A</text>
<text x="1.6" y="76.4">B</text>
<text x="276.6" y="76.4">B</text>
<text x="1.6" y="126.4">C</text>
<text x="276.6" y="126.4">C</text>
<text x="1.6" y="176.4">D</text>
<text x="276.6" y="176.4">D</text>
<text x="26" y="190.4">1</text>
<text x="76" y="190.4">2</text>
<text x="126" y="190.4">3</text>
<text x="176" y="190.4">4</text>
<text x="226" y="190.4">5</text>
<text x="276" y="190.4">6</text>
</g>
<g font-size="1.1" fill="#000080">
<text x="41.7" y="16.8">MCP1700x-330xxTT</text>
<text x="193.5" y="20.9">1uF</text>
<text x="199.8" y="20.9">100nF</text>
<text x="206.2" y="20.9">100nF</text>
<text x="212.5" y="20.9">100nF</text>
<text x="218.9" y="20.9">100nF</text>
<text x="225.2" y="20.9">100nF</text>
<text x="231.6" y="20.9">100nF</text>
<text x="237.9" y="20.9">100nF</text>
<text x="244.3" y="20.9">100nF</text>
<text x="253.1" y="20.9">1uF</text>
<text x="259.5" y="20.9">100nF</text>
<text x="265.8" y="20.9">100nF</text>
</g>
</svg>
